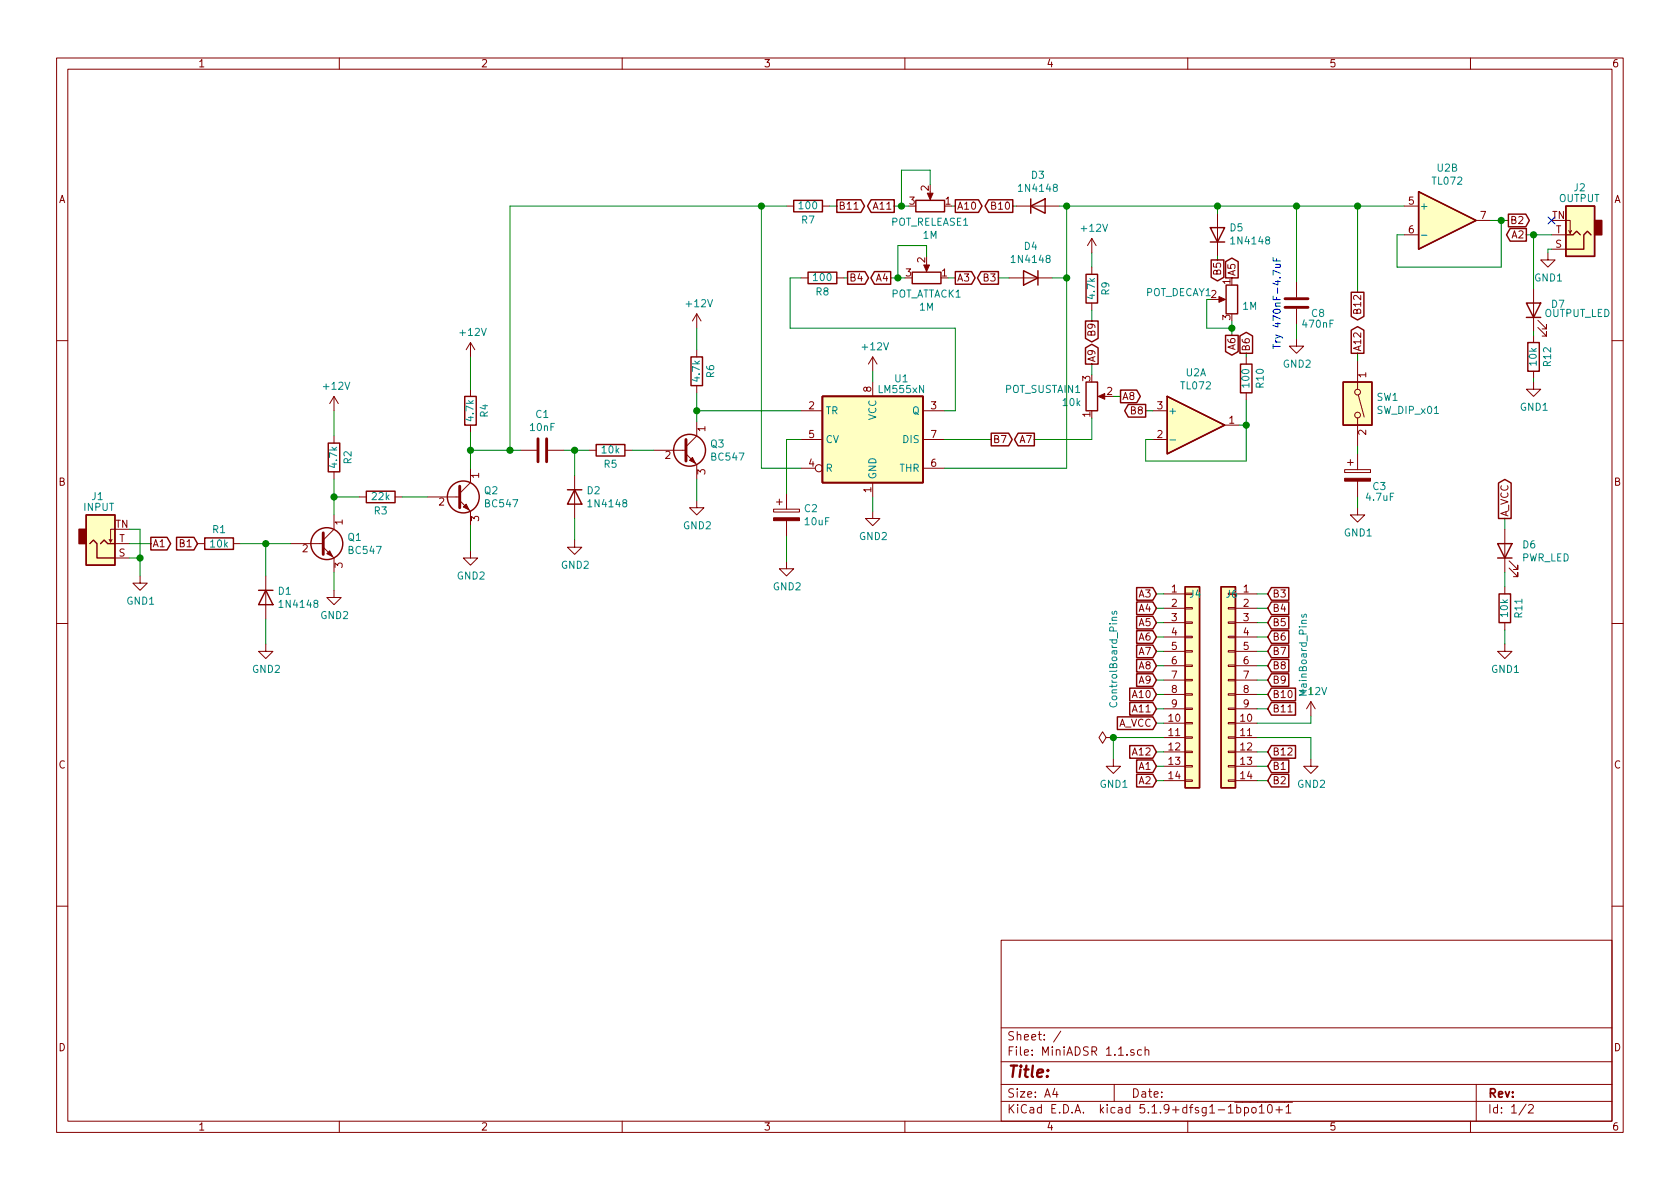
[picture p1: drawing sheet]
<svg xmlns="http://www.w3.org/2000/svg" width="297mm" height="210mm" viewBox="0 0 297 210" stroke-linecap="round" stroke-linejoin="round" font-family="sans-serif">
<g fill="none" stroke="#840000" stroke-width=".18">
<path d="M10 10.3h277v189.9h-277zM12 12.2h273v186.1h-273zM60 10.3v1.9M110 10.3v1.9M160 10.3v1.9M210 10.3v1.9M260 10.3v1.9M139.1 36.4h1.2M145.4 36.4h1.3M151 37h.7M164.5 33.9v1M179.7 36.4h7.6"/>
<path d="M215.3 37.7v7.6M248.3 36.4h2.5M261 39h2.5M276.9 39h.7v2.3l.3-.5M123.2 55.5l-.8 1.3M123.2 55.5v2.5M123.2 55.5l.8 1.3M141.6 49.1h1.3M148 49.1h1.2M163.8 46.6v1M178.4 49.1h7.7M193 42.2l-.7 1.2"/>
<path d="M193 42.2v2.5M193 47.2v1.3M193 53.6v1.3M193 42.2l.8 1.2M215.3 53h1M229.2 59.9v1.3h1.3l-1.3 1.3-1.2-1.3h1.2M229.2 49.8v2.8M229.2 54.6v2.8M248.3 41.5h2.5M271.1 51v7.7M271.1 59.3v1.3M271.9 57.9l1.5 1.5v-.7v.7h-.7"/>
<path d="M271.9 56.6l1.5 1.6v-.8v.8h-.7M273.7 44.7v1.3h1.3l-1.3 1.2-1.3-1.2h1.3M274.3 41.5h2.6M274.3 44.1h2.6M277.4 40.8l.2 .5M10 60.2h2M59.1 70.1v2.5M59.1 77.1v1.3M59.1 70.1l-.8 1.3M59.1 70.1l.7 1.3M83.2 60.6l-.8 1.2M83.2 60.6v2.5"/>
<path d="M83.2 68.8v1.3M83.2 75.2v1.2M83.2 60.6l.7 1.2M92.1 79.6h2.8M96.9 79.6h2.8M104.1 79.6h1.3M110.5 79.6h1.3M115.6 79.6h5.7M123.2 61.8v1.3M123.2 68.2v1.3M123.2 74.5v2.6l-1.9 1.9M141.6 77.7h3.8"/>
<path d="M141.6 72.6h3.8M154.3 63.1l-.8 1.3M154.3 63.1v2.6M154.3 67.6v2.5M154.3 63.1l.8 1.3M163.2 77.7h3.8M163.2 72.6h3.8M194.6 70.1h1M203.8 77.7h2.6M203.8 72.6h2.6M216.5 75.2h2.6M220.3 63.1v1.3"/>
<path d="M220.3 69.5v1.2M240 63.7v5.1M240 73.9v5.1M240.2 69.8l1 3.9M271.1 67.6v1.2h1.3l-1.3 1.3-1.2-1.3h1.2M271.1 65.7v1.2M285 60.2h2M19.8 95.4l-.2 .5M20.3 93.6h-.7v2.3l-.3-.5M20.3 98.7h2.6M20.3 96.1h2.6M34.9 96.1h1.3"/>
<path d="M41.3 96.1h1.2M51.4 96.1h5.7M57.1 96.8l2 1.9v2.5M59.1 83.4v1.3M59.1 91.1v2.5l-2 1.9M63.5 87.9h1.3M69.8 87.9h1.3M75.6 87.9h5.7M81.3 88.5l1.9 1.9v2.6M83.2 97.4v1.3h1.3l-1.3 1.2-1.3-1.2h1.3M83.2 82.8v2.5l-1.9 1.9M101.6 95.5v1.3h1.3l-1.3 1.2-1.3-1.2h1.3"/>
<path d="M101.6 84.1v7.6M121.3 80.3l1.9 1.9v2.5M123.2 88.5v1.3h1.3l-1.3 1.3-1.3-1.3h1.3M136.8 90h4.6v.5h-4.6zM137.3 88.8h1M137.8 88.3v1M139.1 99.3v1.3h1.2l-1.2 1.2-1.3-1.2h1.3M139.1 87.2v2.8M139.1 92.1v2.8M141.6 82.8h2.5M154.3 90.4v1.3h1.3l-1.3 1.3-1.3-1.3h1.3M154.3 85.3v2.6"/>
<path d="M163.2 82.8h3.8M237.7 83.1h4.6v.5h-4.6zM238.3 81.8h1M238.8 81.3v1M240 89.8v1.3h1.3l-1.3 1.2-1.2-1.2h1.2M240 80.3v2.8M240 85.1v2.8M266.1 93.6v7.6M266.8 99.2l1.6 1.5v-.8v.8h-.8M10 110.3h2M24.8 101.8v1.3h1.2l-1.2 1.3-1.3-1.3h1.3M47 113.9v1.3h1.3l-1.3 1.3-1.3-1.3h1.3"/>
<path d="M47 101.8v7.7M59.1 104.4v1.3h1.2l-1.2 1.2-1.3-1.2h1.3M205.7 105h3.8M205.7 107.6h3.8M205.7 110.1h3.8M205.7 112.6h3.8M205.7 115.2h3.8M205.7 117.7h3.8M209.5 117.6h1.3v.3h-1.3zM209.5 115.1h1.3v.2h-1.3zM209.5 112.5h1.3v.3h-1.3zM209.5 110h1.3v.2h-1.3z"/>
<path d="M209.5 107.4h1.3v.3h-1.3zM209.5 104.9h1.3v.3h-1.3zM217.2 117.6h1.2v.3h-1.2zM217.2 115.1h1.2v.2h-1.2zM217.2 112.5h1.2v.3h-1.2zM217.2 110h1.2v.2h-1.2zM217.2 107.4h1.2v.3h-1.2zM218.4 105h3.8M218.4 107.6h3.8M218.4 110.1h3.8M218.4 112.6h3.8M218.4 115.2h3.8"/>
<path d="M218.4 117.7h3.8M266.1 113.9v1.3h1.2l-1.2 1.3-1.3-1.3h1.3M266.1 103.8v1.2M266.1 110.1v1.3M266.8 100.5l1.6 1.5v-.8v.8h-.8M285 110.3h2M195.6 130.4l-.7-1-.6 1 .6 1 .7-1h1.2M196.8 130.4h.1M196.8 134.2v1.3h1.3l-1.3 1.3-1.2-1.3h1.2M205.7 127.9h3.8M205.7 130.4h3.8M205.7 133h3.8"/>
<path d="M205.7 135.5h3.8M205.7 138h3.8M205.7 120.3h3.8M205.7 122.8h3.8M205.7 125.3h3.8M209.5 125.2h1.3v.3h-1.3zM209.5 127.8h1.3v.2h-1.3zM209.5 130.3h1.3v.3h-1.3zM209.5 132.8h1.3v.3h-1.3zM209.5 135.4h1.3v.2h-1.3zM209.5 137.9h1.3v.3h-1.3zM209.5 122.7h1.3v.2h-1.3z"/>
<path d="M209.5 120.1h1.3v.3h-1.3zM217.2 125.2h1.2v.3h-1.2zM217.2 127.8h1.2v.2h-1.2zM217.2 130.3h1.2v.3h-1.2zM217.2 132.8h1.2v.3h-1.2zM217.2 135.4h1.2v.2h-1.2zM217.2 137.9h1.2v.3h-1.2zM217.2 122.7h1.2v.2h-1.2zM217.2 120.1h1.2v.3h-1.2zM218.4 127.9h3.8M218.4 130.4h3.8M218.4 133h3.8"/>
<path d="M218.4 135.5h3.8M218.4 138h3.8M218.4 120.3h3.8M218.4 122.8h3.8M218.4 125.3h3.8M227.7 125.9h.7M231.8 134.2v1.3h1.2l-1.2 1.3-1.3-1.3h1.3M231.8 124.1l-.8 1.2M231.8 124.1v2.5M231.8 124.1l.7 1.2M10 160.2h2M177 166.3h108v32h-108z"/>
<path d="M285 160.2h2M60 198.3v1.9M110 198.3v1.9M160 198.3v1.9M177 194.8h108M177 191.8h108M177 187.8h108M177 181.8h108M186.5 192.5l-.4 1h1M186.8 193v1M187.6 182.3l-1.3 2M197 191.8v3"/>
<path d="M200.5 185.7a.37 .37 0 0 0-.6 .1l.1 .2 .5 .2 .1 .1-.3 .3-.4-.1M201.8 185.7l-.4-.1-.3 .3 .1 .6 .2 .1 .4-.1M202.5 185.7a.37 .37 0 0 1 .6 .1v.8M202.5 185.1v1.5M210 198.3v1.9M218.3 194.9h10.2M218.7 195.9l.4-.1 .3 .3-.1 .6h-.6M218.7 195.3v1.5M220 195.9l.4-.1 .4 .3-.1 .6-.3 .1-.4-.1M220 195.8v1.5M221.4 196l.2-.2 .4 .2v.7l-.2 .1-.4-.1zM222.7 195.8l.4-.5v1.5"/>
<path d="M222.7 196.8h.8M224.2 195.5l.4-.2a.94 .94 0 0 1 0 1.5l-.4-.3-.1-.6zM225.6 196.3h1.1M226.2 195.7v1.1M227.4 195.8l.4-.5v1.5M227.4 196.8h.8M260 198.3v1.9M261 191.8v6.5M269.8 195.2l-1.2 2M270.3 195.5l.2-.2h.3l.3 .5-.9 1h.9"/>
<circle cx="240" cy="69.3" r=".51"/>
<circle cx="240" cy="73.4" r=".51"/>
<circle cx="144.8" cy="82.8" r=".63"/>
</g>
<g fill="none" stroke="#840000" stroke-width=".25">
<path d="M140.3 35.4h5.1v2.1h-5.1zM148 35.3h4.2l.7 1.1-.7 1.2h-4.2zM154 35.3h4.1v2.3h-4.1l-.6-1.2zM161.9 35.4h5.1v2.1h-5.1zM168.9 35.3h4.1l.6 1.1-.6 1.2h-4.1zM174.8 35.3h4.3v2.3h-4.3l-.6-1.2zM182.2 36.4l2.6-1.2v2.5zM182.2 35.2v2.5M250.8 33.9l10.2 5.1-10.2 5.1zM266.7 37.9h3.1l.6 1.1-.6 1.1h-3.1zM276.9 36.4h5v8.9h-5zM142.9 48.1h5.1v2.1h-5.1z"/>
<path d="M149.9 48h3l.7 1.1-.7 1.2h-3zM154.6 48h2.9v2.3h-2.9l-.6-1.2zM161.3 48.1h5.1v2.1h-5.1zM168.9 48h2.9l.6 1.1-.6 1.2h-2.9zM173.5 48h3v2.3h-3l-.7-1.2zM181 47.9l2.5 1.2-2.5 1.3zM183.5 47.9v2.5M191.9 56.8h2.3v3l-1.2 .7-1.1-.7zM192 48.5h2.1v5.1h-2.1zM214 40.3h2.5l-1.2 2.5zM214 42.8h2.5M214.1 46h2.3v3l-1.1 .7-1.2-.7z"/>
<path d="M216.7 59.3h2.2v2.9l-1.1 .6-1.1-.6zM216.7 46.3l1.1-.7 1.1 .7v2.8h-2.2zM216.8 50.4h2v5.1h-2zM219.2 59.4l1.1-.6 1.2 .6v3.1h-2.3zM238.9 51.7h2.2v4.3l-1.1 .6-1.1-.6zM238.9 58.4l1.1-.6 1.1 .6v4.1h-2.2zM267 40.4h2.9v2.2h-2.9l-.6-1.1zM269.9 53.6h2.5l-1.3 2.5zM269.9 56.1h2.5M276.9 41.5h1.2l.7-.6 .6 .6M281.3 41.5l-.6-.6-.7 .6v2.6h-3.1M58 78.4h2.1v5h-2.1z"/>
<path d="M82.2 70.1h2v5.1h-2zM105.4 78.6h5.1v2h-5.1zM122.2 63.1h2v5.1h-2zM145.4 70.1h17.8v15.2h-17.8zM175.3 76.6h3l.7 1.1-.7 1.1h-3zM180 76.6h2.9v2.2h-2.9l-.6-1.1zM191.9 61.5l1.1-.6 1.2 .6v2.9h-2.3zM192 67.6h2.1v5h-2.1zM198.1 69h2.9l.6 1.1-.6 1.1h-2.9zM199.5 71.5h3.1v2.3h-3.1l-.6-1.2zM206.4 70.1l10.1 5.1-10.1 5.1zM219.3 64.4h2.1v5.1h-2.1z"/>
<path d="M237.5 67.6h5.1v7.6h-5.1zM270.1 60.6h2.1v5.1h-2.1zM15.2 91.1h5.1v8.8h-5.1zM15.9 96.1l.6-.6 .6 .6v2.6h3.2M17.8 96.1l.6-.6 .6 .6h1.3M26.7 95h2.8l.7 1.1-.7 1.2h-2.8zM31.2 95h3.1l.6 1.1-.6 1.2h-3.1zM36.2 95.1h5.1v2h-5.1zM64.8 86.9h5v2h-5zM100.3 86.6h2.6M101.6 86.6l1.3 2.5h-2.6zM264.8 96.1h2.5l-1.2 2.6z"/>
<path d="M264.8 98.7h2.5M264.9 85.4l1.2-.6 1.1 .6v6.3h-2.3zM45.7 104.4h2.6M47 104.4l1.3 2.5h-2.6zM201 116.6h2.8l.7 1.1-.7 1.1h-2.8zM201 119.1h2.8l.7 1.2-.7 1.1h-2.8zM201 114.1h2.8l.7 1.1-.7 1.1h-2.8zM201 111.5h2.8l.7 1.1-.7 1.2h-2.8zM201 109h2.8l.7 1.1-.7 1.1h-2.8zM201 106.4h2.8l.7 1.2-.7 1.1h-2.8zM201 103.9h2.8l.7 1.1-.7 1.1h-2.8zM209.5 103.8h2.6v35.5h-2.6z"/>
<path d="M215.9 103.8h2.5v35.5h-2.5zM224.8 103.9h3.1v2.2h-3.1l-.6-1.1zM224.8 116.6h3.1v2.2h-3.1l-.6-1.1zM224.8 106.4h3.1v2.3h-3.1l-.6-1.1zM224.8 109h3.1v2.2h-3.1l-.6-1.1zM224.8 111.5h3.1v2.3h-3.1l-.6-1.2zM224.8 114.1h3.1v2.2h-3.1l-.6-1.1zM224.8 119.1h3.1v2.3h-3.1l-.6-1.1zM265 105h2.1v5.1h-2.1zM197.6 126.8h6.2l.7 1.1-.7 1.1h-6.2zM199.7 131.8h4.1l.7 1.2-.7 1.1h-4.1zM199.7 121.7h4.1l.7 1.1-.7 1.1h-4.1z"/>
<path d="M199.7 124.2h4.1l.7 1.1-.7 1.2h-4.1zM201 134.4h2.8l.7 1.1-.7 1.1h-2.8zM201 136.9h2.8l.7 1.1-.7 1.2h-2.8zM224.8 131.8h4.3v2.3h-4.3l-.6-1.1zM224.8 124.2h4.3v2.3h-4.3l-.6-1.2zM224.8 121.7h4.3v2.2h-4.3l-.6-1.1zM224.8 136.9h3.1v2.3h-3.1l-.6-1.2zM224.8 134.4h3.1v2.2h-3.1l-.6-1.1z"/>
<circle cx="121.9" cy="79.6" r="2.82"/>
<circle cx="57.8" cy="96.1" r="2.82"/>
<circle cx="81.9" cy="87.9" r="2.82"/>
</g>
<g fill="#840000" stroke="#840000" stroke-width=".18">
<path d="M194.2 70.1l1.1-.5v1z"/>
<path d="M164 34.2h1l-.5 1.1z"/>
<path d="M136.8 91.6h4.6v.5h-4.6z"/>
<path d="M163.3 46.9h1l-.5 1.1z"/>
<path d="M237.7 84.6h4.6v.5h-4.6z"/>
<path d="M215.5 52.4l1.2 .6-1.2 .5z"/>
<path d="M121.9 81.4l.5-.5 .5 1z"/>
<path d="M81.9 89.7l.5-.6 .5 1.1z"/>
<path d="M57.8 97.9l.5-.5 .5 1z"/>
</g>
<g fill="#ffffc2" stroke="#ffffc2" stroke-width=".18">
<path d="M250.8 33.9l10.2 5.1-10.2 5.1z"/>
<path d="M206.4 70.1l10.1 5.1-10.1 5.1z"/>
<path d="M145.4 70.1h17.8v15.2h-17.8z"/>
<path d="M237.5 67.6h5.1v7.6h-5.1z"/>
<path d="M215.9 103.8h2.5v35.5h-2.5z"/>
<path d="M209.5 103.8h2.6v35.5h-2.6z"/>
<path d="M276.9 36.4h5v8.9h-5z"/>
<path d="M15.2 91.1h5.1v8.8h-5.1z"/>
</g>
<path d="M251.3 41.6h1M206.9 77.8h.9M196.7 108.1l-.1 .3 .2 .2h.2l.1-.5h.3v.5M197.5 109.2h-.8l-.1 .3 .1 .2M230.2 108.7l-.1 .3 .2 .2 .2-.1 .1-.4h.3v.5" fill="none" stroke="#008484" stroke-width=".18"/>
<path d="M227.2 52.8h4.1M227.2 54.4h4.1M95.1 77.6v4.1M96.6 77.6v4.1M121.3 77.7v3.8M57.1 94.2v3.8M81.3 86v3.8" fill="none" stroke="#840000" stroke-width=".51"/>
<g fill="#840000" stroke="#840000" stroke-width=".25">
<path d="M281.9 39h1.3v2.5h-1.3z"/>
<path d="M14 93.6h1.2v2.5h-1.2z"/>
</g>
<g fill="none" stroke="#008400" stroke-width=".18">
<path d="M134.6 36.4v46.4h7M139.1 36.4h-48.9v43.2M146.7 36.4h1.3M158.1 36.4h2.6M164.5 32.6v-2.5h-5.1v6.3M168.3 36.4h.6M179.1 36.4h.6M187.3 36.4h61M188.6 36.4v46.4h-21.6M215.3 36.4v1.3M229.2 36.4v13.4M240 36.4v15.3"/>
<path d="M263.5 39h3.2M265.4 39v8.2h-18.4v-5.7h1.3M123.2 58v3.8M141.6 49.1h-1.9v8.9h29.2v14.6h-1.9M149.2 49.1h.7M157.5 49.1h2.5M163.8 45.3v-1.9h-5.1v5.7M167.6 49.1h1.3M176.5 49.1h1.9M186.1 49.1h2.5M193 44.7v2.5M193 54.9v1.9"/>
<path d="M213.4 53v5h4.4M215.3 45.3v.7M217.8 56.8v2.5M229.2 57.4v2.5M269.9 41.5h4.4M271.1 41.5v9.5M271.1 58.7v.6M274.3 44.1h-.6v.6M59.1 72.6v4.5M83.2 63.1v5.7M83.2 76.4v6.4M83.2 79.6h8.9"/>
<path d="M99.7 79.6h4.4M101.6 79.6v4.5M111.8 79.6h3.8M123.2 69.5v5M123.2 72.6h18.4M141.6 77.7h-2.5v9.5M154.3 65.7v1.9M167 77.7h8.3M193 64.4v1.9M193 73.9v3.8h-10.1M196.8 70.1h1.3M202.6 72.6h1.2"/>
<path d="M219.1 75.2h1.2M220.3 62.5v.6M220.3 70.7v10.8h-17.7v-3.8h1.2M240 62.5v1.2M240 79v1.3M271.1 66.9v.7M22.9 96.1h3.8M22.9 93.6h1.9v8.2M22.9 98.7h1.9M42.5 96.1h8.9M47 96.1v5.7M59.1 87.9h4.4"/>
<path d="M59.1 84.7v6.4M71.1 87.9h4.5M83.2 93v4.4M101.6 91.7v3.8M123.2 84.7v3.8M139.1 94.9v4.4M154.3 87.9v2.5M240 87.9v1.9M266.1 91.7v1.9M47 109.5v4.4M59.1 101.2v3.2M204.5 117.7h1.2"/>
<path d="M204.5 105h1.2M204.5 107.6h1.2M204.5 110.1h1.2M204.5 112.6h1.2M204.5 115.2h1.2M222.2 117.7h2M222.2 105h2M222.2 107.6h2M222.2 110.1h2M222.2 112.6h2M222.2 115.2h2M266.1 101.2v2.6"/>
<path d="M266.1 111.4v2.5M204.5 127.9h1.2M204.5 135.5h1.2M204.5 138h1.2M204.5 133h1.2M204.5 122.8h1.2M204.5 125.3h1.2M204.5 120.3h1.2M205.7 130.4h-8.9v3.8M222.2 130.4h9.6v3.8M222.2 135.5h2M222.2 138h2"/>
<path d="M222.2 133h2M222.2 122.8h2M222.2 125.3h2M222.2 120.3h2M231.8 126.6v1.3h-9.6"/>
</g>
<path d="M225.1 45.5v.6h1.3M225.5 46.8h.9M225.7 45.7v.4M226.2 46.8l.2 .1-.1 .3-.8 .1M226.4 48.3l-1.3-.5v.8" fill="none" stroke="#0000c2" stroke-width=".18"/>
<g fill="#008400" stroke="#008400" stroke-width=".25">
<circle cx="59.1" cy="87.9" r=".51"/>
<circle cx="83.2" cy="79.6" r=".51"/>
<circle cx="158.8" cy="49.1" r=".51"/>
<circle cx="196.9" cy="130.4" r=".51"/>
<circle cx="47" cy="96.1" r=".51"/>
<circle cx="188.6" cy="49.1" r=".51"/>
<circle cx="134.6" cy="36.4" r=".51"/>
<circle cx="101.6" cy="79.6" r=".51"/>
<circle cx="220.3" cy="75.2" r=".51"/>
<circle cx="188.6" cy="36.4" r=".51"/>
<circle cx="215.3" cy="36.4" r=".51"/>
<circle cx="159.4" cy="36.4" r=".51"/>
<circle cx="217.8" cy="58" r=".51"/>
<circle cx="123.2" cy="72.6" r=".51"/>
<circle cx="240" cy="36.4" r=".51"/>
<circle cx="265.4" cy="39" r=".51"/>
<circle cx="271.1" cy="41.5" r=".51"/>
<circle cx="24.8" cy="98.7" r=".51"/>
<circle cx="229.2" cy="36.4" r=".51"/>
<circle cx="90.2" cy="79.6" r=".51"/>
</g>
<path d="M273.7 38.4l1.2 1.2M274.9 38.4l-1.2 1.2" fill="none" stroke="#000084" stroke-width=".18"/>
<text font-size="2.8" fill="#840000" x="178" y="190.5">Title:</text>
<g font-size="2.1" fill="#840000">
<text x="178" y="184">Sheet: /</text>
<text x="178" y="186.7">File: MiniADSR 1.1.sch</text>
<text x="178" y="196.9">KiCad E.D.A. kicad 5.1.9+dfsg1-1bpo10+1</text>
<text x="178" y="194.1">Size: A4</text>
<text x="200" y="194.1">Date:</text>
<text x="263" y="194.1">Rev:</text>
<text x="263" y="196.9">Id: 1/2</text>
</g>
<g font-size="1.8" fill="#840000">
<text x="35" y="11.9">1</text>
<text x="85" y="11.9">2</text>
<text x="135" y="11.9">3</text>
<text x="185" y="11.9">4</text>
<text x="235" y="11.9">5</text>
<text x="285" y="11.9">6</text>
<text x="10.4" y="35.9">A</text>
<text x="164.2" y="33.8" transform="rotate(-90 164.2 33.8)">2</text>
<text x="285.4" y="35.9">A</text>
<text x="148.2" y="37.1">B11</text>
<text x="154.6" y="37.1">A11</text>
<text x="160.8" y="36.2">3</text>
<text x="167.2" y="36.2">1</text>
<text x="169.2" y="37.1">A10</text>
<text x="175.6" y="37.1">B10</text>
<text x="249.1" y="36.2">5</text>
<text x="249.1" y="41.3">6</text>
<text x="261.8" y="38.7">7</text>
<text x="267" y="39.6">B2</text>
<text x="274.4" y="38.7">TN</text>
<text x="275.1" y="41.3">T</text>
<text x="163.6" y="46.5" transform="rotate(-90 163.6 46.5)">2</text>
<text x="267.4" y="42.2">A2</text>
<text x="275" y="43.8">S</text>
<text x="150.1" y="49.8">B4</text>
<text x="155" y="49.8">A4</text>
<text x="160.2" y="48.9">3</text>
<text x="166.5" y="48.9">1</text>
<text x="169.2" y="49.8">A3</text>
<text x="174" y="49.8">B3</text>
<text x="215.9" y="48.5" transform="rotate(-90 215.9 48.5)">B5</text>
<text x="217.6" y="50.3" transform="rotate(-90 217.6 50.3)">1</text>
<text x="218.4" y="48.9" transform="rotate(-90 218.4 48.9)">A5</text>
<text x="193.7" y="59.3" transform="rotate(-90 193.7 59.3)">B9</text>
<text x="217.6" y="56.6" transform="rotate(-90 217.6 56.6)">3</text>
<text x="240.7" y="55.2" transform="rotate(-90 240.7 55.2)">B12</text>
<text x="193.7" y="64.1" transform="rotate(-90 193.7 64.1)">A9</text>
<text x="218.4" y="61.8" transform="rotate(-90 218.4 61.8)">A6</text>
<text x="221" y="62.2" transform="rotate(-90 221 62.2)">B6</text>
<text x="240.7" y="62.2" transform="rotate(-90 240.7 62.2)">A12</text>
<text x="154.1" y="69.3" transform="rotate(-90 154.1 69.3)">8</text>
<text x="192.8" y="67.4" transform="rotate(-90 192.8 67.4)">3</text>
<text x="195.7" y="69.8">2</text>
<text x="198.4" y="70.7">A8</text>
<text x="241.6" y="66.8" transform="rotate(-90 241.6 66.8)">1</text>
<text x="124.7" y="76.3" transform="rotate(-90 124.7 76.3)">1</text>
<text x="143" y="72.4">2</text>
<text x="143" y="77.5">5</text>
<text x="164.6" y="72.4">3</text>
<text x="164.6" y="77.5">7</text>
<text x="192.8" y="73.8" transform="rotate(-90 192.8 73.8)">1</text>
<text x="200.1" y="73.3">B8</text>
<text x="204.6" y="77.5">2</text>
<text x="204.6" y="72.4">3</text>
<text x="217.3" y="74.9">1</text>
<text x="241.6" y="76.9" transform="rotate(-90 241.6 76.9)">2</text>
<text x="117.6" y="81.1">2</text>
<text x="124.7" y="83.9" transform="rotate(-90 124.7 83.9)">3</text>
<text x="143" y="82.5">4</text>
<text x="164.6" y="82.5">6</text>
<text x="175.5" y="78.4">B7</text>
<text x="180.4" y="78.4">A7</text>
<text x="10.4" y="85.9">B</text>
<text x="77.6" y="89.4">2</text>
<text x="84.7" y="84.6" transform="rotate(-90 84.7 84.6)">1</text>
<text x="154.1" y="87.1" transform="rotate(-90 154.1 87.1)">1</text>
<text x="285.4" y="85.9">B</text>
<text x="20.4" y="93.3">TN</text>
<text x="21.1" y="95.9">T</text>
<text x="60.6" y="92.8" transform="rotate(-90 60.6 92.8)">1</text>
<text x="84.7" y="92.2" transform="rotate(-90 84.7 92.2)">3</text>
<text x="266.7" y="91.4" transform="rotate(-90 266.7 91.4)">A_VCC</text>
<text x="21" y="98.4">S</text>
<text x="26.9" y="96.8">A1</text>
<text x="31.9" y="96.8">B1</text>
<text x="53.5" y="97.7">2</text>
<text x="60.6" y="100.4" transform="rotate(-90 60.6 100.4)">3</text>
<text x="201.4" y="105.7">A3</text>
<text x="207.2" y="104.8">1</text>
<text x="207.2" y="107.3">2</text>
<text x="219.9" y="104.8">1</text>
<text x="219.9" y="107.3">2</text>
<text x="224.9" y="105.7">B3</text>
<text x="201.4" y="113.3">A6</text>
<text x="201.4" y="110.7">A5</text>
<text x="201.4" y="108.2">A4</text>
<text x="207.2" y="109.8">3</text>
<text x="207.2" y="112.4">4</text>
<text x="219.9" y="109.8">3</text>
<text x="219.9" y="112.4">4</text>
<text x="224.9" y="108.2">B4</text>
<text x="224.9" y="110.7">B5</text>
<text x="224.9" y="113.3">B6</text>
<text x="201.4" y="118.4">A8</text>
<text x="201.4" y="115.8">A7</text>
<text x="207.2" y="114.9">5</text>
<text x="207.2" y="117.5">6</text>
<text x="219.9" y="114.9">5</text>
<text x="219.9" y="117.5">6</text>
<text x="224.9" y="118.4">B8</text>
<text x="224.9" y="115.8">B7</text>
<text x="200.4" y="123.4">A10</text>
<text x="200.4" y="126">A11</text>
<text x="201.4" y="120.9">A9</text>
<text x="207.2" y="120">7</text>
<text x="207.2" y="122.5">8</text>
<text x="207.2" y="125.1">9</text>
<text x="219.9" y="120">7</text>
<text x="219.9" y="122.5">8</text>
<text x="219.9" y="125.1">9</text>
<text x="224.9" y="126">B11</text>
<text x="224.9" y="123.4">B10</text>
<text x="224.9" y="120.9">B9</text>
<text x="197.7" y="128.5">A_VCC</text>
<text x="206.7" y="127.6">10</text>
<text x="206.7" y="130.2">11</text>
<text x="219.4" y="127.6">10</text>
<text x="219.4" y="130.2">11</text>
<text x="10.4" y="135.9">C</text>
<text x="200.4" y="133.6">A12</text>
<text x="201.4" y="136.1">A1</text>
<text x="206.7" y="132.7">12</text>
<text x="206.7" y="135.2">13</text>
<text x="206.7" y="137.8">14</text>
<text x="219.4" y="132.7">12</text>
<text x="219.4" y="135.2">13</text>
<text x="219.4" y="137.8">14</text>
<text x="224.9" y="133.6">B12</text>
<text x="224.9" y="136.1">B1</text>
<text x="285.4" y="135.9">C</text>
<text x="201.4" y="138.7">A2</text>
<text x="224.9" y="138.7">B2</text>
<text x="10.4" y="185.9">D</text>
<text x="285.4" y="185.9">D</text>
<text x="35" y="199.9">1</text>
<text x="85" y="199.9">2</text>
<text x="135" y="199.9">3</text>
<text x="185" y="199.9">4</text>
<text x="235" y="199.9">5</text>
<text x="285" y="199.9">6</text>
</g>
<g font-size="1.8" fill="#008484">
<text x="180.4" y="33.9">1N4148</text>
<text x="182.4" y="31.6">D3</text>
<text x="253.4" y="32.7">TL072</text>
<text x="254.2" y="30.3">U2B</text>
<text x="275.6" y="35.7">OUTPUT</text>
<text x="278.3" y="33.8">J2</text>
<text x="141.4" y="37">100</text>
<text x="141.8" y="39.5">R7</text>
<text x="157.5" y="39.9">POT_RELEASE1</text>
<text x="191.3" y="41">+12V</text>
<text x="217.5" y="40.9">D5</text>
<text x="251" y="37.1">+</text>
<text x="163.2" y="42.2">1M</text>
<text x="179.1" y="46.5">1N4148</text>
<text x="181.1" y="44.2">D4</text>
<text x="218" y="43.2">1N4148</text>
<text x="143.9" y="49.7">100</text>
<text x="144.3" y="52.2">R8</text>
<text x="157.4" y="52.6">POT_ATTACK1</text>
<text x="193.6" y="52.8" transform="rotate(-90 193.6 52.8)">4.7k</text>
<text x="196.1" y="52.2" transform="rotate(-90 196.1 52.2)">R9</text>
<text x="271.4" y="49.8">GND1</text>
<text x="81.5" y="59.4">+12V</text>
<text x="121.5" y="54.3">+12V</text>
<text x="162.6" y="54.9">1M</text>
<text x="219.8" y="54.8">1M</text>
<text x="230.5" y="58">470nF</text>
<text x="231.9" y="56.1">C8</text>
<text x="273" y="56.1">OUTPUT_LED</text>
<text x="274.3" y="54.4">D7</text>
<text x="152.6" y="61.9">+12V</text>
<text x="226.9" y="65">GND2</text>
<text x="271.7" y="64.6" transform="rotate(-90 271.7 64.6)">10k</text>
<text x="274.2" y="64.7" transform="rotate(-90 274.2 64.7)">R12</text>
<text x="57.4" y="68.9">+12V</text>
<text x="123.7" y="67.4" transform="rotate(-90 123.7 67.4)">4.7k</text>
<text x="126.3" y="66.8" transform="rotate(-90 126.3 66.8)">R6</text>
<text x="155.5" y="69.5">LM555xN</text>
<text x="158.3" y="67.6">U1</text>
<text x="177.7" y="69.5">POT_SUSTAIN1</text>
<text x="188" y="71.8">10k</text>
<text x="208.9" y="68.9">TL072</text>
<text x="209.7" y="66.5">U2A</text>
<text x="220.9" y="68.4" transform="rotate(-90 220.9 68.4)">100</text>
<text x="223.4" y="68.5" transform="rotate(-90 223.4 68.5)">R10</text>
<text x="243.4" y="70.9">SW1</text>
<text x="83.7" y="74.4" transform="rotate(-90 83.7 74.4)">4.7k</text>
<text x="86.3" y="73.8" transform="rotate(-90 86.3 73.8)">R4</text>
<text x="93.8" y="76.2">10nF</text>
<text x="94.8" y="73.9">C1</text>
<text x="145.9" y="73.3">TR</text>
<text x="154.9" y="74.3" transform="rotate(-90 154.9 74.3)">VCC</text>
<text x="161.3" y="73.3">Q</text>
<text x="206.5" y="73.3">+</text>
<text x="243.6" y="73.2">SW_DIP_x01</text>
<text x="268.8" y="72.6">GND1</text>
<text x="59.6" y="82.6" transform="rotate(-90 59.6 82.6)">4.7k</text>
<text x="62.2" y="82" transform="rotate(-90 62.2 82)">R2</text>
<text x="106.5" y="80.2">10k</text>
<text x="106.8" y="82.7">R5</text>
<text x="125.7" y="79.1">Q3</text>
<text x="125.9" y="81.5">BC547</text>
<text x="145.9" y="83.4">R</text>
<text x="145.9" y="78.4">CV</text>
<text x="159.1" y="83.4">THR</text>
<text x="159.7" y="78.4">DIS</text>
<text x="16.3" y="88.4">J1</text>
<text x="65.8" y="88.4">22k</text>
<text x="85.7" y="87.4">Q2</text>
<text x="85.9" y="89.7">BC547</text>
<text x="103.8" y="87.4">D2</text>
<text x="104.3" y="89.7">1N4148</text>
<text x="154.9" y="84.8" transform="rotate(-90 154.9 84.8)">GND</text>
<text x="241.7" y="88.6">4.7uF</text>
<text x="242.8" y="86.7">C3</text>
<text x="14.8" y="90.3">INPUT</text>
<text x="37.6" y="94.3">R1</text>
<text x="61.5" y="95.7">Q1</text>
<text x="66.2" y="91">R3</text>
<text x="120.9" y="93.6">GND2</text>
<text x="142.3" y="90.6">C2</text>
<text x="142.4" y="92.9">10uF</text>
<text x="152" y="95.5">GND2</text>
<text x="237.7" y="94.9">GND1</text>
<text x="37.3" y="96.8">10k</text>
<text x="61.8" y="98">BC547</text>
<text x="99.3" y="100.6">GND2</text>
<text x="269" y="99.3">PWR_LED</text>
<text x="269.3" y="97">D6</text>
<text x="22.5" y="106.9">GND1</text>
<text x="49.2" y="105.2">D1</text>
<text x="49.7" y="107.5">1N4148</text>
<text x="80.9" y="102.5">GND2</text>
<text x="136.8" y="104.4">GND2</text>
<text x="210.4" y="105.7">J4</text>
<text x="216.8" y="105.7">J6</text>
<text x="56.7" y="109.5">GND2</text>
<text x="266.6" y="109" transform="rotate(-90 266.6 109)">10k</text>
<text x="269.2" y="109.2" transform="rotate(-90 269.2 109.2)">R11</text>
<text x="44.7" y="119">GND2</text>
<text x="263.8" y="119">GND1</text>
<text x="197.5" y="124.6" transform="rotate(-90 197.5 124.6)">ControlBoard_Pins</text>
<text x="231.1" y="122.8" transform="rotate(-90 231.1 122.8)">MainBoard_Pins</text>
<text x="194.5" y="139.3">GND1</text>
<text x="229.5" y="139.3">GND2</text>
</g>
<g font-size="1.8" fill="#008400">
<text x="202.5" y="52.4">POT_DECAY12</text>
<text x="230.1" y="122.9">+12V</text>
</g>
<text font-size="1.8" fill="#0000c2" x="226.4" y="61.8" transform="rotate(-90 226.4 61.8)">Try 470nF-4.7uF</text>
</svg>
